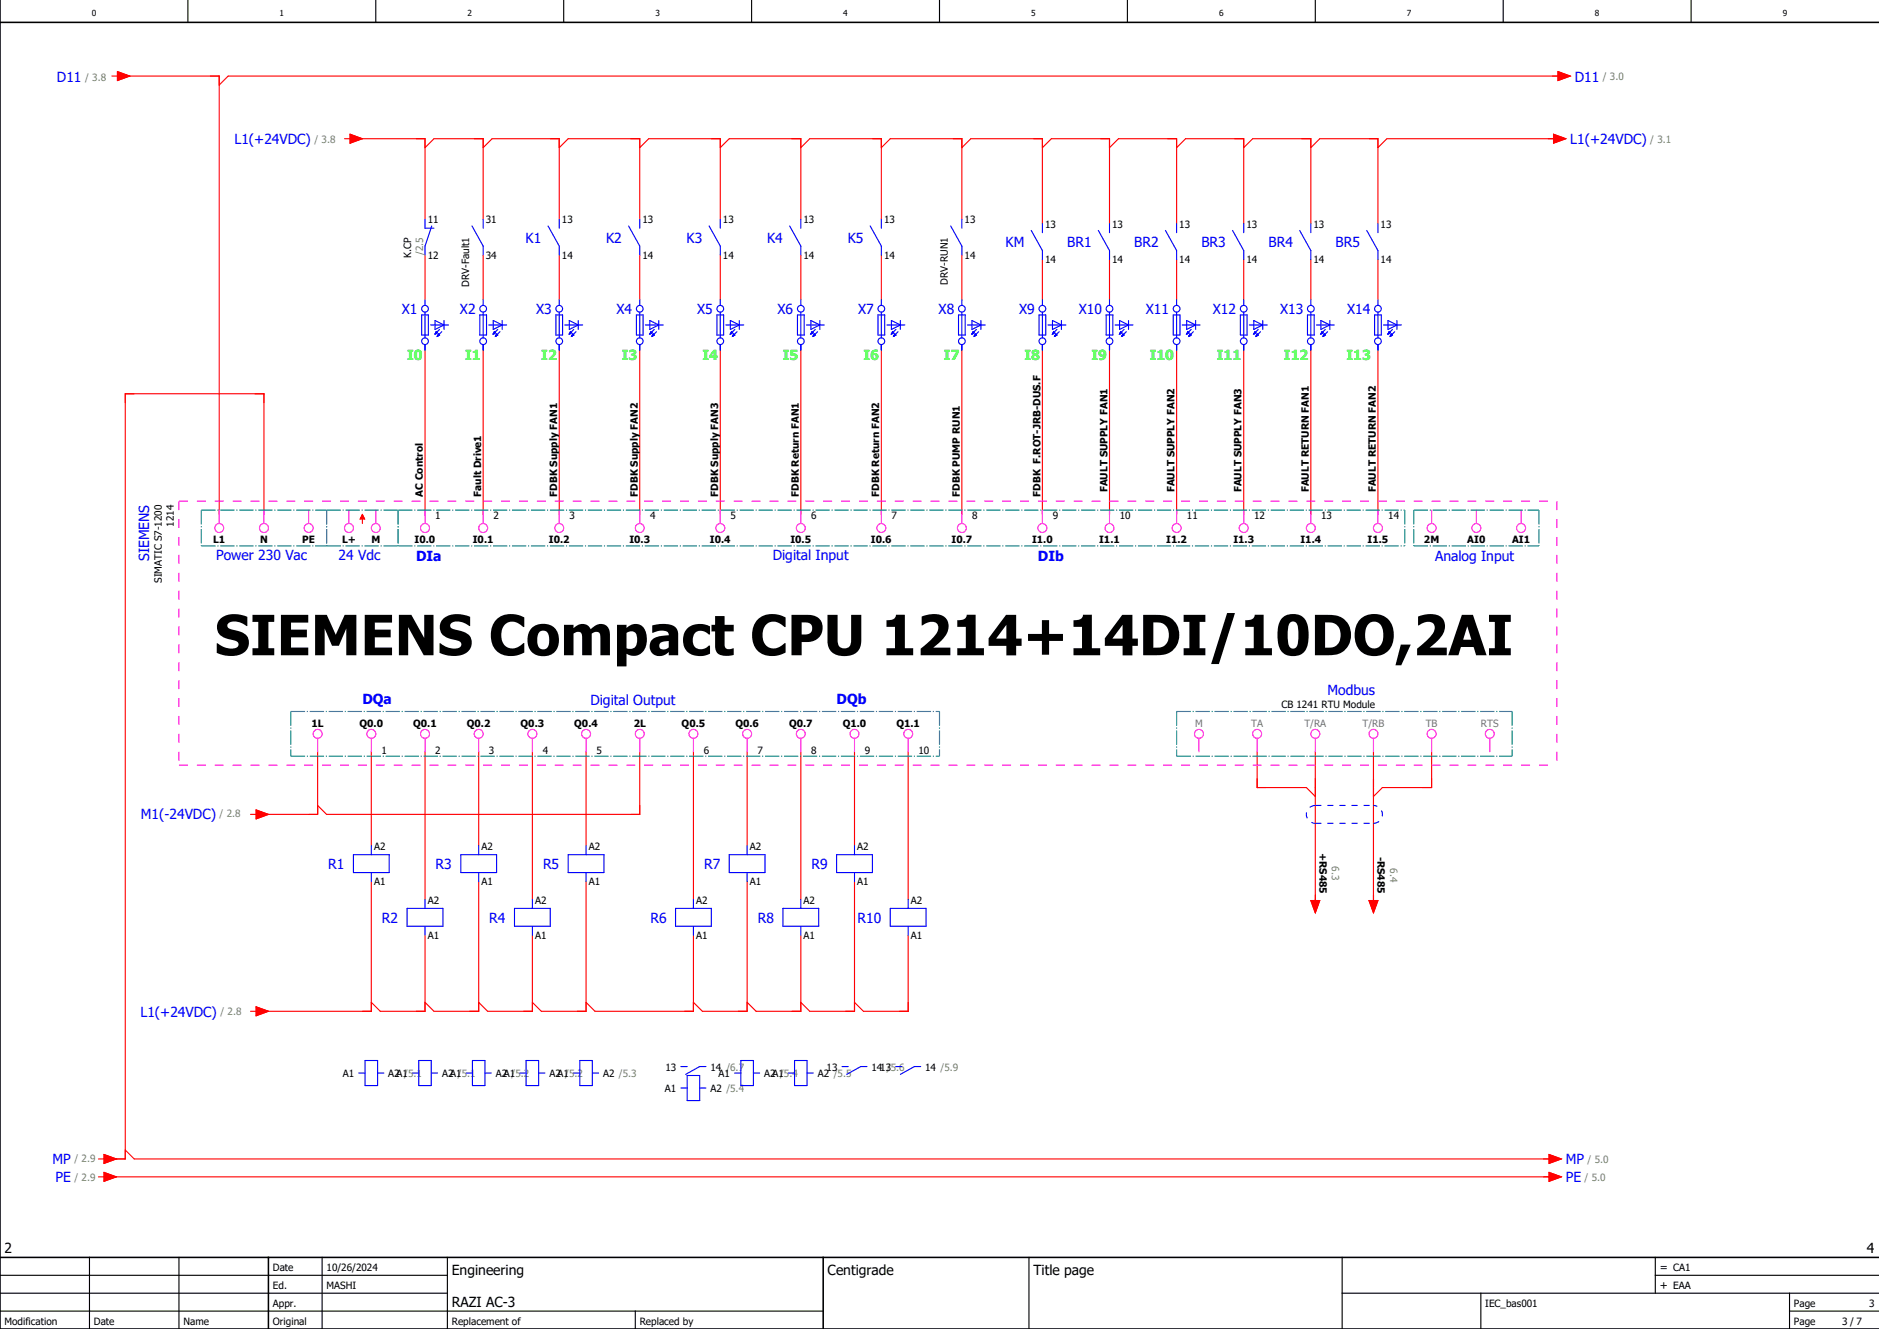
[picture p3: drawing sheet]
<svg xmlns="http://www.w3.org/2000/svg" width="420mm" height="297mm" viewBox="0 0 420 297" stroke-linecap="round" stroke-linejoin="round" font-family="sans-serif">
<g fill="none" stroke="#000" stroke-width=".25">
<path d="M42 0v5M84 0v5M126 0v5M168 0v5M210 0v5M252 0v5M294 0v5M336 0v5M378 0v5M0 293h184M0 289h100M0 285h100"/>
<path d="M20 281v16M40 281v16M72 281v16M100 281v16M142 293v4M230 281v16M300 289h120M300 281v16M331 289v8M370 285h50M370 281v8M400 293h20"/>
<path d="M400 289v8"/>
</g>
<path d="M0 5h420M0 0v297h420M0 281h420M60 281v16M184 281v16" fill="none" stroke="#000" stroke-width=".35"/>
<g fill="none" stroke="#f00" stroke-width=".25">
<path d="M25 17h1.3M26.3 16l2.7 1-2.7 1zM27 17h22v98M348.2 16l2.8 1-2.8 1zM349 17h-298l-2 2M77 31h1.2M78.2 30l2.8 1-2.8 1zM79 31h16v18M95 33l2-2h11v18M108 33l2-2h15v18M125 33l2-2h16v18M143 33l2-2h16v18"/>
<path d="M161 33l2-2h16v18M179 33l2-2h16v18M197 33l2-2h16v18M215 33l2-2h16v19M233 33l2-2h13v19M248 33l2-2h13v19M263 33l2-2h13v19M278 33l2-2h13v19M293 33l2-2h13v19M347.3 30l2.7 1-2.7 1zM348 31h-38l-2 2M95 57v10"/>
<path d="M108 57v10M125 57v10M143 57v10M161 57v10M179 57v10M197 57v10M215 57v10M233 58v9M248 58v9M263 58v9M278 58v9M293 58v9"/>
<path d="M308 58v9M95 77v38M108 77v38M125 77v38M143 77v38M161 77v38M179 77v38M197 77v38M215 77v38M233 77v38M248 77v38M263 77v38"/>
<path d="M278 77v38M293 77v38M308 77v38M59 115v-27h-31v171h-4M80.5 116l.5-1 .5 1M81 116v1M71 168v14h-13M83 168v21M95 168v33M107 168v21M119 168v33M131 168v21"/>
<path d="M143 168v14h-70l-2-2M155 168v33M167 168v21M179 168v33M191 168v21M203 168v33M281 168v8h11l2 2M294 168v34M307 168v34M320 168v8h-11l-2 2M56 182h1.2M57.2 181l2.8 1-2.8 1z"/>
<path d="M83 197v29h-25M107 197v29h-10l-2-2M131 197v29h-10l-2-2M167 197v29h-10l-2-2M191 197v29h-10l-2-2M95 209v17h-10l-2-2M119 209v17h-10l-2-2M155 209v17h-22l-2-2M179 209v17h-10l-2-2M203 209v17h-10l-2-2M293 201.3h2l-1 2.7zM306 201.3h2l-1 2.7z"/>
<path d="M56 226h1.2M57.2 225l2.8 1-2.8 1zM22 259h1.2M23.2 258l2.8 1-2.8 1zM28 257l2 2h317M346.2 258l2.8 1-2.8 1zM22 263h1.2M23.2 262l2.8 1-2.8 1zM24 263h323M346.2 262l2.8 1-2.8 1z"/>
</g>
<g fill="#f00" stroke="#f00" stroke-width=".22">
<path d="M81 115l.5 1h-1z"/>
<path d="M293 201.3h2l-1 2.7z"/>
<path d="M306 201.3h2l-1 2.7z"/>
<path d="M57.2 181l2.8 1-2.8 1z"/>
<path d="M57.2 225l2.8 1-2.8 1z"/>
<path d="M26.3 16l2.7 1-2.7 1z"/>
<path d="M348.2 16l2.8 1-2.8 1z"/>
<path d="M23.2 258l2.8 1-2.8 1z"/>
<path d="M23.2 262l2.8 1-2.8 1z"/>
<path d="M346.2 258l2.8 1-2.8 1z"/>
<path d="M346.2 262l2.8 1-2.8 1z"/>
<path d="M78.2 30l2.8 1-2.8 1z"/>
<path d="M347.3 30l2.7 1-2.7 1z"/>
</g>
<path d="M40 112h308M40 112v59M348 112v59M40 171h308" fill="none" stroke="#f0f" stroke-width=".25" stroke-dasharray="2 2" stroke-linecap="butt"/>
<g fill="none" stroke="#f0f" stroke-width=".25">
<path d="M49 114v3M59 114v3M69 114v3M78 114v3M84 114v3M95 114v3M108 114v3M125 114v3M143 114v3M161 114v3M179 114v3M197 114v3"/>
<path d="M215 114v3M233 114v3M248 114v3M263 114v3M278 114v3M293 114v3M308 114v3M320 114v3M330 114v3M340 114v3M71 165v3M83 165v3"/>
<path d="M95 165v3M107 165v3M119 165v3M131 165v3M143 165v3M155 165v3M167 165v3M179 165v3M191 165v3M203 165v3M268 165v3M281 165v3"/>
<path d="M294 165v3M307 165v3M320 165v3M333 165v3"/>
<circle cx="49" cy="118" r="1"/>
<circle cx="59" cy="118" r="1"/>
<circle cx="69" cy="118" r="1"/>
<circle cx="78" cy="118" r="1"/>
<circle cx="84" cy="118" r="1"/>
<circle cx="95" cy="118" r="1"/>
<circle cx="108" cy="118" r="1"/>
<circle cx="125" cy="118" r="1"/>
<circle cx="143" cy="118" r="1"/>
<circle cx="161" cy="118" r="1"/>
<circle cx="179" cy="118" r="1"/>
<circle cx="197" cy="118" r="1"/>
<circle cx="215" cy="118" r="1"/>
<circle cx="233" cy="118" r="1"/>
<circle cx="248" cy="118" r="1"/>
<circle cx="263" cy="118" r="1"/>
<circle cx="278" cy="118" r="1"/>
<circle cx="293" cy="118" r="1"/>
<circle cx="308" cy="118" r="1"/>
<circle cx="320" cy="118" r="1"/>
<circle cx="330" cy="118" r="1"/>
<circle cx="340" cy="118" r="1"/>
<circle cx="71" cy="164" r="1"/>
<circle cx="83" cy="164" r="1"/>
<circle cx="95" cy="164" r="1"/>
<circle cx="107" cy="164" r="1"/>
<circle cx="119" cy="164" r="1"/>
<circle cx="131" cy="164" r="1"/>
<circle cx="143" cy="164" r="1"/>
<circle cx="155" cy="164" r="1"/>
<circle cx="167" cy="164" r="1"/>
<circle cx="179" cy="164" r="1"/>
<circle cx="191" cy="164" r="1"/>
<circle cx="203" cy="164" r="1"/>
<circle cx="268" cy="164" r="1"/>
<circle cx="281" cy="164" r="1"/>
<circle cx="294" cy="164" r="1"/>
<circle cx="307" cy="164" r="1"/>
<circle cx="320" cy="164" r="1"/>
<circle cx="333" cy="164" r="1"/>
</g>
<g fill="none" stroke="#007f7f" stroke-width=".25" stroke-dasharray="3.2 .4 .3 .4" stroke-linecap="butt">
<path d="M45 114h28M45 114v8M73 114v8M73 114h16M89 114v8M89 114h225M314 114v8M316 114h28M316 114v8M344 114v8M45 122h28M73 122h16"/>
<path d="M89 122h225M316 122h28M65 159h145M65 159v10M210 159v10M263 159h75M263 159v10M338 159v10M65 169h145M263 169h75"/>
</g>
<path d="M294 180h13M294 180a2 2 0 0 0-2 2 2 2 0 0 0 2 2M294 184h13M307 184a2 2 0 0 0 2-2 2 2 0 0 0-2-2" fill="none" stroke="#00f" stroke-width=".25" stroke-dasharray="1.4 1.4" stroke-linecap="butt"/>
<g fill="none" stroke="#00f" stroke-width=".25">
<path d="M95 49v2h2M96.5 50.5l-1.5 4.5v2M105.5 50.5l2.5 4.5v2M108 49v2M122.5 50.5l2.5 4.5v2M125 49v2M140.5 50.5l2.5 4.5v2M143 49v2M158.5 50.5l2.5 4.5v2M161 49v2M176.5 50.5l2.5 4.5v2M179 49v2"/>
<path d="M194.5 50.5l2.5 4.5v2M197 49v2M212.5 50.5l2.5 4.5v2M215 49v2M230.5 51.5l2.5 4.5v2M233 50v2M245.5 51.5l2.5 4.5v2M248 50v2M260.5 51.5l2.5 4.5v2M263 50v2M275.5 51.5l2.5 4.5v2M278 50v2"/>
<path d="M290.5 51.5l2.5 4.5v2M293 50v2M305.5 51.5l2.5 4.5v2M308 50v2M94.2 70.4h1.5v4.5h-1.5zM95 67v1.3M95 69.8v5.7M95 77v1.3M96.3 72.6h3.9M97.2 74.6h.1M97.2 71.6l2.1 1-2.1 1zM97.5 74.1l.3 .3-.6 .2z"/>
<path d="M97.8 75.1h.1M98 74.6l.3 .3-.5 .2zM98.3 73.6l-1.1 1M98.7 74.1l-.9 1M99.3 71.6v2M107.3 70.4h1.5v4.5h-1.5zM108 67v1.3M108 69.8v5.7M108 77v1.3M109.2 72.6h4.1M110.3 74.6h.1M110.3 71.6l2 1-2 1z"/>
<path d="M110.5 74.1l.3 .3-.5 .2zM110.8 75.1h.1M111 74.6l.2 .3-.4 .2zM111.2 73.6l-.9 1M111.8 74.1l-1 1M112.3 71.6v2M124.3 70.4h1.5v4.5h-1.5zM125 67v1.3M125 69.8v5.7M125 77v1.3M126.2 72.6h4.1M127.3 74.6h.1"/>
<path d="M127.3 71.6l2 1-2 1zM127.5 74.1l.3 .3-.5 .2zM127.8 75.1h.1M128 74.6l.2 .3-.4 .2zM128.2 73.6l-.9 1M128.8 74.1l-1 1M129.3 71.6v2M142.2 70.4h1.5v4.5h-1.5zM143 67v1.3M143 69.8v5.7M143 77v1.3M144.3 72.6h3.9"/>
<path d="M145.2 74.6h.1M145.2 71.6l2.1 1-2.1 1zM145.5 74.1l.3 .3-.6 .2zM145.8 75.1h.1M146 74.6l.3 .3-.5 .2zM146.3 73.6l-1.1 1M146.7 74.1l-.9 1M147.3 71.6v2M160.3 70.4h1.5v4.5h-1.5zM161 67v1.3M161 69.8v5.7M161 77v1.3"/>
<path d="M162.2 72.6h4.1M163.3 74.6h.1M163.3 71.6l1.9 1-1.9 1zM163.5 74.1l.2 .3-.4 .2zM163.7 75.1h.1M164 74.6l.3 .3-.6 .2zM164.3 73.6l-1 1M164.8 74.1l-1.1 1M165.2 71.6v2M178.3 70.4h1.5v4.5h-1.5zM179 67v1.3M179 69.8v5.7"/>
<path d="M179 77v1.3M180.3 72.6h4M181.3 74.6h.1M181.3 71.6l2 1-2 1zM181.5 74.1l.3 .3-.5 .2zM181.8 75.1h.1M182 74.6l.2 .3-.4 .2zM182.2 73.6l-.9 1M182.7 74.1l-.9 1M183.3 71.6v2M196.2 70.4h1.5v4.5h-1.5zM197 67v1.3"/>
<path d="M197 69.8v5.7M197 77v1.3M198.3 72.6h3.9M199.2 74.6h.1M199.2 71.6l2 1-2 1zM199.5 74.1l.2 .3-.5 .2zM199.7 75.1h.1M200 74.6l.3 .3-.6 .2zM200.3 73.6l-1.1 1M200.7 74.1l-1 1M201.2 71.6v2M214.3 70.4h1.5v4.5h-1.5z"/>
<path d="M215 67v1.3M215 69.8v5.7M215 77v1.3M216.2 72.6h4.1M217.3 74.6h.1M217.3 71.6l1.9 1-1.9 1zM217.5 74.1l.2 .3-.4 .2zM217.7 75.1h.1M218 74.6l.2 .3-.5 .2zM218.2 73.6l-.9 1M218.8 74.1l-1.1 1M219.2 71.6v2"/>
<path d="M232.2 70.4h1.5v4.5h-1.5zM233 67v1.3M233 69.8v5.7M233 77v1.3M234.3 72.6h3.9M235.2 74.6h.1M235.2 71.6l2.1 1-2.1 1zM235.5 74.1l.3 .3-.6 .2zM235.8 75.1h.1M236 74.6l.2 .3-.4 .2zM236.2 73.6l-1 1M236.7 74.1l-.9 1"/>
<path d="M237.3 71.6v2M247.2 70.4h1.5v4.5h-1.5zM248 67v1.3M248 69.8v5.7M248 77v1.3M249.2 72.6h4.1M250.2 74.6h.1M250.2 71.6l2 1-2 1zM250.5 74.1l.2 .3-.5 .2zM250.7 75.1h.1M251 74.6l.3 .3-.6 .2zM251.3 73.6l-1.1 1"/>
<path d="M251.7 74.1l-1 1M252.2 71.6v2M262.3 70.4h1.5v4.5h-1.5zM263 67v1.3M263 69.8v5.7M263 77v1.3M264.2 72.6h4.1M265.3 74.6h.1M265.3 71.6l1.9 1-1.9 1zM265.5 74.1l.2 .3-.4 .2zM265.7 75.1h.1M266 74.6l.2 .3-.5 .2z"/>
<path d="M266.2 73.6l-.9 1M266.8 74.1l-1.1 1M267.2 71.6v2M277.3 70.4h1.5v4.5h-1.5zM278 67v1.3M278 69.8v5.7M278 77v1.3M279.3 72.6h3.9M280.2 74.6h.1M280.2 71.6l2.1 1-2.1 1zM280.5 74.1l.3 .3-.6 .2zM280.8 75.1h.1"/>
<path d="M281 74.6l.2 .3-.4 .2zM281.2 73.6l-1 1M281.7 74.1l-.9 1M282.3 71.6v2M292.2 70.4h1.5v4.5h-1.5zM293 67v1.3M293 69.8v5.7M293 77v1.3M294.2 72.6h4M295.2 74.6h.1M295.2 71.6l2 1-2 1zM295.5 74.1l.2 .3-.5 .2z"/>
<path d="M295.7 75.1h.1M296 74.6l.3 .3-.6 .2zM296.3 73.6l-1.1 1M296.7 74.1l-1 1M297.2 71.6v2M307.3 70.4h1.5v4.5h-1.5zM308 67v1.3M308 69.8v5.7M308 77v1.3M309.2 72.6h4.1M310.3 74.6h.1M310.3 71.6l1.9 1-1.9 1z"/>
<path d="M310.5 74.1l.2 .3-.4 .2zM310.7 75.1h.1M311 74.6l.3 .3-.6 .2zM311.3 73.6l-1 1M311.8 74.1l-1.1 1M312.2 71.6v2M79 191h8v4h-8zM83 189v2M83 195v2M103 191h8v4h-8zM107 189v2M107 195v2"/>
<path d="M127 191h8v4h-8zM131 189v2M131 195v2M163 191h8v4h-8zM167 189v2M167 195v2M187 191h8v4h-8zM191 189v2M191 195v2M91 203h8v4h-8zM95 201v2M95 207v2"/>
<path d="M115 203h8v4h-8zM119 201v2M119 207v2M151 203h8v4h-8zM155 201v2M155 207v2M175 203h8v4h-8zM179 201v2M179 207v2M199 203h8v4h-8zM203 201v2M203 207v2"/>
<path d="M80.2 239.8h1.4M81.6 237h2.8v5.6h-2.8zM84.4 239.8h1.4M92.2 239.8h1.4M93.6 237h2.8v5.6h-2.8zM96.4 239.8h1.4M104.2 239.8h1.4M105.6 237h2.8v5.6h-2.8zM108.4 239.8h1.4M116.2 239.8h1.4M117.6 237h2.8v5.6h-2.8zM120.4 239.8h1.4"/>
<path d="M128.2 239.8h1.4M129.6 237h2.8v5.6h-2.8zM132.4 239.8h1.4M152.2 238.4h1.4M157.8 238.3h-1.4l-3.1 1.8M164.2 239.8h1.4M165.6 237h2.8v5.6h-2.8zM168.4 239.8h1.4M176.2 239.8h1.4M177.6 237h2.8v5.6h-2.8zM180.4 239.8h1.4M188.2 238.4h1.4"/>
<path d="M193.8 238.3h-1.4l-3.1 1.8M200.2 238.4h1.4M205.8 238.3h-1.4l-3.1 1.8M152.2 243.1h1.4M153.6 240.3h2.8v5.6h-2.8zM156.4 243.1h1.4"/>
<circle cx="95" cy="76.2" r=".75"/>
<circle cx="95" cy="69" r=".75"/>
<circle cx="108" cy="76.2" r=".75"/>
<circle cx="108" cy="69" r=".75"/>
<circle cx="125" cy="76.2" r=".75"/>
<circle cx="125" cy="69" r=".75"/>
<circle cx="143" cy="76.2" r=".75"/>
<circle cx="143" cy="69" r=".75"/>
<circle cx="161" cy="76.2" r=".75"/>
<circle cx="161" cy="69" r=".75"/>
<circle cx="179" cy="76.2" r=".75"/>
<circle cx="179" cy="69" r=".75"/>
<circle cx="197" cy="76.2" r=".75"/>
<circle cx="197" cy="69" r=".75"/>
<circle cx="215" cy="76.2" r=".75"/>
<circle cx="215" cy="69" r=".75"/>
<circle cx="233" cy="76.2" r=".75"/>
<circle cx="233" cy="69" r=".75"/>
<circle cx="248" cy="76.2" r=".75"/>
<circle cx="248" cy="69" r=".75"/>
<circle cx="263" cy="76.2" r=".75"/>
<circle cx="263" cy="69" r=".75"/>
<circle cx="278" cy="76.2" r=".75"/>
<circle cx="278" cy="69" r=".75"/>
<circle cx="293" cy="76.2" r=".75"/>
<circle cx="293" cy="69" r=".75"/>
<circle cx="308" cy="76.2" r=".75"/>
<circle cx="308" cy="69" r=".75"/>
</g>
<g fill="#00f" stroke="#00f" stroke-width=".22">
<path d="M97.5 74.1l.3 .3-.6 .2z"/>
<path d="M98 74.6l.3 .3-.5 .2z"/>
<path d="M110.5 74.1l.3 .3-.5 .2z"/>
<path d="M111 74.6l.2 .3-.4 .2z"/>
<path d="M127.5 74.1l.3 .3-.5 .2z"/>
<path d="M128 74.6l.2 .3-.4 .2z"/>
<path d="M145.5 74.1l.3 .3-.6 .2z"/>
<path d="M146 74.6l.3 .3-.5 .2z"/>
<path d="M163.5 74.1l.2 .3-.4 .2z"/>
<path d="M164 74.6l.3 .3-.6 .2z"/>
<path d="M181.5 74.1l.3 .3-.5 .2z"/>
<path d="M182 74.6l.2 .3-.4 .2z"/>
<path d="M199.5 74.1l.2 .3-.5 .2z"/>
<path d="M200 74.6l.3 .3-.6 .2z"/>
<path d="M217.5 74.1l.2 .3-.4 .2z"/>
<path d="M218 74.6l.2 .3-.5 .2z"/>
<path d="M235.5 74.1l.3 .3-.6 .2z"/>
<path d="M236 74.6l.2 .3-.4 .2z"/>
<path d="M250.5 74.1l.2 .3-.5 .2z"/>
<path d="M251 74.6l.3 .3-.6 .2z"/>
<path d="M265.5 74.1l.2 .3-.4 .2z"/>
<path d="M266 74.6l.2 .3-.5 .2z"/>
<path d="M280.5 74.1l.3 .3-.6 .2z"/>
<path d="M281 74.6l.2 .3-.4 .2z"/>
<path d="M295.5 74.1l.2 .3-.5 .2z"/>
<path d="M296 74.6l.3 .3-.6 .2z"/>
<path d="M310.5 74.1l.2 .3-.4 .2z"/>
<path d="M311 74.6l.3 .3-.6 .2z"/>
</g>
<text font-size="12.4" x="48" y="146.4">SIEMENS Compact CPU 1214+14DI/10DO,2AI</text>
<g font-size="3.1" fill="#00f">
<text x="12.7" y="18.3">D11</text>
<text x="352" y="18.2">D11</text>
<text x="52.4" y="32.2">L1(+24VDC)</text>
<text x="351" y="32.2">L1(+24VDC)</text>
<text x="117.5" y="54.2">K1</text>
<text x="135.5" y="54.2">K2</text>
<text x="153.5" y="54.2">K3</text>
<text x="171.5" y="54.2">K4</text>
<text x="189.5" y="54.2">K5</text>
<text x="224.8" y="55.2">KM</text>
<text x="238.5" y="55.2">BR1</text>
<text x="253.5" y="55.2">BR2</text>
<text x="268.5" y="55.2">BR3</text>
<text x="283.5" y="55.2">BR4</text>
<text x="298.5" y="55.2">BR5</text>
<text x="89.8" y="70.2">X1</text>
<text x="102.8" y="70.2">X2</text>
<text x="119.8" y="70.2">X3</text>
<text x="137.8" y="70.2">X4</text>
<text x="155.8" y="70.2">X5</text>
<text x="173.8" y="70.2">X6</text>
<text x="191.8" y="70.2">X7</text>
<text x="209.8" y="70.2">X8</text>
<text x="227.8" y="70.2">X9</text>
<text x="241.1" y="70.2">X10</text>
<text x="256.1" y="70.2">X11</text>
<text x="271.1" y="70.2">X12</text>
<text x="286.1" y="70.2">X13</text>
<text x="301.1" y="70.2">X14</text>
<text x="33.3" y="125.4" transform="rotate(-90 33.3 125.4)">SIEMENS</text>
<text x="48.3" y="125.1">Power 230 Vac</text>
<text x="75.7" y="125.2">24 Vdc</text>
<text x="93" y="125.4">DIa</text>
<text x="172.7" y="125.1">Digital Input</text>
<text x="232" y="125.4">DIb</text>
<text x="320.8" y="125.3">Analog Input</text>
<text x="296.7" y="155.3">Modbus</text>
<text x="81" y="157.4">DQa</text>
<text x="132" y="157.6">Digital Output</text>
<text x="187" y="157.4">DQb</text>
<text x="31.5" y="183">M1(-24VDC)</text>
<text x="73.4" y="194.2">R1</text>
<text x="97.4" y="194.2">R3</text>
<text x="121.4" y="194.2">R5</text>
<text x="157.4" y="194.2">R7</text>
<text x="181.4" y="194.2">R9</text>
<text x="85.4" y="206.2">R2</text>
<text x="109.4" y="206.2">R4</text>
<text x="145.4" y="206.2">R6</text>
<text x="169.4" y="206.2">R8</text>
<text x="191.7" y="206.2">R10</text>
<text x="31.4" y="227.2">L1(+24VDC)</text>
<text x="11.8" y="260.1">MP</text>
<text x="350" y="260.2">MP</text>
<text x="12.4" y="264.2">PE</text>
<text x="350" y="264.2">PE</text>
</g>
<g font-size="3.1" fill="#0f0">
<text x="91" y="80.4">I0</text>
<text x="104" y="80.4">I1</text>
<text x="121" y="80.4">I2</text>
<text x="139" y="80.4">I3</text>
<text x="157" y="80.4">I4</text>
<text x="175" y="80.4">I5</text>
<text x="193" y="80.4">I6</text>
<text x="211" y="80.4">I7</text>
<text x="229" y="80.4">I8</text>
<text x="244" y="80.4">I9</text>
<text x="257" y="80.4">I10</text>
<text x="272" y="80.4">I11</text>
<text x="287" y="80.4">I12</text>
<text x="301" y="80.4">I13</text>
</g>
<g font-size="3.1">
<text x="1" y="280">2</text>
<text x="417.3" y="280">4</text>
<text x="101" y="285">Engineering</text>
<text x="185" y="285">Centigrade</text>
<text x="231" y="285">Title page</text>
<text x="101" y="292">RAZI AC-3</text>
</g>
<g font-size="2.5">
<text x="371" y="284">= CA1</text>
<text x="371" y="288">+ EAA</text>
</g>
<g font-size="2.2" fill="#7ca552">
<text x="19" y="18">/ 3.8</text>
<text x="358.3" y="17.9">/ 3.0</text>
<text x="70.3" y="31.9">/ 3.8</text>
<text x="368.9" y="31.9">/ 3.1</text>
<text x="94.6" y="57" transform="rotate(-90 94.6 57)">/2.5</text>
<text x="49.1" y="182.7">/ 2.8</text>
<text x="297.7" y="193.6" transform="rotate(90 297.7 193.6)">6.3</text>
<text x="310.7" y="194" transform="rotate(90 310.7 194)">6.4</text>
<text x="49.3" y="226.9">/ 2.8</text>
<text x="16.6" y="259.8">/ 2.9</text>
<text x="16.6" y="263.8">/ 2.9</text>
<text x="354.2" y="263.9">/ 5.0</text>
<text x="354.9" y="259.9">/ 5.0</text>
</g>
<g font-size="2.2">
<text x="95.6" y="49.9">11</text>
<text x="108.6" y="49.9">31</text>
<text x="125.6" y="49.9">13</text>
<text x="143.6" y="49.9">13</text>
<text x="161.6" y="49.9">13</text>
<text x="179.6" y="49.9">13</text>
<text x="197.6" y="49.9">13</text>
<text x="215.6" y="49.9">13</text>
<text x="233.6" y="50.9">13</text>
<text x="248.6" y="50.9">13</text>
<text x="263.6" y="50.9">13</text>
<text x="278.6" y="50.9">13</text>
<text x="293.6" y="50.9">13</text>
<text x="308.6" y="50.9">13</text>
<text x="91.9" y="57.6" transform="rotate(-90 91.9 57.6)">K.CP</text>
<text x="95.6" y="57.8">12</text>
<text x="108.6" y="57.8">34</text>
<text x="125.6" y="57.8">14</text>
<text x="143.6" y="57.8">14</text>
<text x="161.6" y="57.8">14</text>
<text x="179.6" y="57.8">14</text>
<text x="197.6" y="57.8">14</text>
<text x="215.6" y="57.8">14</text>
<text x="233.6" y="58.8">14</text>
<text x="248.6" y="58.8">14</text>
<text x="263.6" y="58.8">14</text>
<text x="278.6" y="58.8">14</text>
<text x="293.6" y="58.8">14</text>
<text x="308.6" y="58.8">14</text>
<text x="104.9" y="64.1" transform="rotate(-90 104.9 64.1)">DRV-Fault1</text>
<text x="211.9" y="63.6" transform="rotate(-90 211.9 63.6)">DRV-RUN1</text>
<text x="94.5" y="111" transform="rotate(-90 94.5 111)">AC Control</text>
<text x="107.5" y="111" transform="rotate(-90 107.5 111)">Fault Drive1</text>
<text x="124.5" y="111" transform="rotate(-90 124.5 111)">FDBK Supply FAN1</text>
<text x="142.5" y="111" transform="rotate(-90 142.5 111)">FDBK Supply FAN2</text>
<text x="160.5" y="111" transform="rotate(-90 160.5 111)">FDBK Supply FAN3</text>
<text x="178.5" y="111" transform="rotate(-90 178.5 111)">FDBK Return FAN1</text>
<text x="196.5" y="111" transform="rotate(-90 196.5 111)">FDBK Return FAN2</text>
<text x="214.5" y="111" transform="rotate(-90 214.5 111)">FDBK PUMP RUN1</text>
<text x="232.5" y="111" transform="rotate(-90 232.5 111)">FDBK F.ROT-JRB-DUS.F</text>
<text x="247.5" y="110" transform="rotate(-90 247.5 110)">FAULT SUPPLY FAN1</text>
<text x="262.5" y="110" transform="rotate(-90 262.5 110)">FAULT SUPPLY FAN2</text>
<text x="277.5" y="110" transform="rotate(-90 277.5 110)">FAULT SUPPLY FAN3</text>
<text x="292.5" y="110" transform="rotate(-90 292.5 110)">FAULT RETURN FAN1</text>
<text x="307.5" y="110" transform="rotate(-90 307.5 110)">FAULT RETURN FAN2</text>
<text x="38.9" y="117.7" transform="rotate(-90 38.9 117.7)">1214</text>
<text x="97.3" y="116">1</text>
<text x="110.3" y="116">2</text>
<text x="127.3" y="116">3</text>
<text x="145.3" y="116">4</text>
<text x="163.3" y="116">5</text>
<text x="181.3" y="116">6</text>
<text x="199.3" y="116">7</text>
<text x="217.3" y="116">8</text>
<text x="235.3" y="116">9</text>
<text x="250.3" y="116">10</text>
<text x="265.3" y="116">11</text>
<text x="280.3" y="116">12</text>
<text x="295.3" y="116">13</text>
<text x="310.3" y="116">14</text>
<text x="47.6" y="121.2">L1</text>
<text x="58.1" y="121.2">N</text>
<text x="67.6" y="121.2">PE</text>
<text x="76.4" y="121.2">L+</text>
<text x="83" y="121.2">M</text>
<text x="92.7" y="121.2">I0.0</text>
<text x="105.7" y="121.2">I0.1</text>
<text x="122.7" y="121.2">I0.2</text>
<text x="140.7" y="121.2">I0.3</text>
<text x="158.7" y="121.2">I0.4</text>
<text x="176.7" y="121.2">I0.5</text>
<text x="194.7" y="121.2">I0.6</text>
<text x="212.7" y="121.2">I0.7</text>
<text x="230.7" y="121.2">I1.0</text>
<text x="245.7" y="121.2">I1.1</text>
<text x="260.7" y="121.2">I1.2</text>
<text x="275.7" y="121.2">I1.3</text>
<text x="290.7" y="121.2">I1.4</text>
<text x="305.7" y="121.2">I1.5</text>
<text x="318.3" y="121.2">2M</text>
<text x="328" y="121.2">AI0</text>
<text x="338" y="121.2">AI1</text>
<text x="36.2" y="130.3" transform="rotate(-90 36.2 130.3)">SIMATIC S7-1200</text>
<text x="286.4" y="158.2">CB 1241 RTU Module</text>
<text x="69.6" y="162.5">1L</text>
<text x="80.4" y="162.5">Q0.0</text>
<text x="92.4" y="162.5">Q0.1</text>
<text x="104.4" y="162.5">Q0.2</text>
<text x="116.4" y="162.5">Q0.3</text>
<text x="128.4" y="162.5">Q0.4</text>
<text x="141.6" y="162.5">2L</text>
<text x="152.4" y="162.5">Q0.5</text>
<text x="164.4" y="162.5">Q0.6</text>
<text x="176.4" y="162.5">Q0.7</text>
<text x="188.4" y="162.5">Q1.0</text>
<text x="200.4" y="162.5">Q1.1</text>
<text x="85.3" y="168.4">1</text>
<text x="97.3" y="168.4">2</text>
<text x="109.3" y="168.4">3</text>
<text x="121.3" y="168.4">4</text>
<text x="133.3" y="168.4">5</text>
<text x="157.3" y="168.4">6</text>
<text x="169.3" y="168.4">7</text>
<text x="181.3" y="168.4">8</text>
<text x="193.3" y="168.4">9</text>
<text x="205.3" y="168.4">10</text>
<text x="83.6" y="189.9">A2</text>
<text x="107.6" y="189.9">A2</text>
<text x="131.6" y="189.9">A2</text>
<text x="167.6" y="189.9">A2</text>
<text x="191.6" y="189.9">A2</text>
<text x="294.9" y="190.6" transform="rotate(90 294.9 190.6)">+RS485</text>
<text x="307.9" y="191.4" transform="rotate(90 307.9 191.4)">-RS485</text>
<text x="83.6" y="197.8">A1</text>
<text x="107.6" y="197.8">A1</text>
<text x="131.6" y="197.8">A1</text>
<text x="167.6" y="197.8">A1</text>
<text x="191.6" y="197.8">A1</text>
<text x="95.6" y="201.9">A2</text>
<text x="119.6" y="201.9">A2</text>
<text x="155.6" y="201.9">A2</text>
<text x="179.6" y="201.9">A2</text>
<text x="203.6" y="201.9">A2</text>
<text x="95.6" y="209.8">A1</text>
<text x="119.6" y="209.8">A1</text>
<text x="155.6" y="209.8">A1</text>
<text x="179.6" y="209.8">A1</text>
<text x="203.6" y="209.8">A1</text>
<text x="148.8" y="239.2">13</text>
<text x="158.8" y="239.2">14 /6.7</text>
<text x="184.8" y="239.2">13</text>
<text x="194.8" y="239.2">1413/5.6</text>
<text x="206.8" y="239.2">14 /5.9</text>
<text x="76.6" y="240.7">A1</text>
<text x="86.8" y="240.7">A2A1/5.1</text>
<text x="98.8" y="240.7">A2A1/5.1</text>
<text x="110.8" y="240.7">A2A1/5.2</text>
<text x="122.8" y="240.7">A2A1/5.2</text>
<text x="134.8" y="240.7">A2 /5.3</text>
<text x="148.6" y="244">A1</text>
<text x="158.8" y="244">A2 /5.4</text>
<text x="160.6" y="240.7">A1</text>
<text x="170.8" y="240.7">A2A1/5.4</text>
<text x="182.8" y="240.7">A2 /5.5</text>
<text x="61" y="284">Date</text>
<text x="73" y="284">10/26/2024</text>
<text x="61" y="288">Ed.</text>
<text x="61" y="292">Appr.</text>
<text x="73" y="288">MASHI</text>
<text x="332" y="292">IEC_bas001</text>
<text x="401" y="292">Page</text>
<text x="417.8" y="292">3</text>
<text x="1" y="296">Modification</text>
<text x="21" y="296">Date</text>
<text x="41" y="296">Name</text>
<text x="61" y="296">Original</text>
<text x="101" y="296">Replacement of</text>
<text x="143" y="296">Replaced by</text>
<text x="401" y="296">Page</text>
<text x="411.8" y="296">3 / 7</text>
</g>
<g font-size="2.2" fill="#767676">
<text x="267.1" y="162.5">M</text>
<text x="279.7" y="162.5">TA</text>
<text x="291.6" y="162.5">T/RA</text>
<text x="304.6" y="162.5">T/RB</text>
<text x="318.7" y="162.5">TB</text>
<text x="331" y="162.5">RTS</text>
</g>
<g font-size="1.9">
<text x="20.5" y="3.6">0</text>
<text x="62.5" y="3.6">1</text>
<text x="104.5" y="3.6">2</text>
<text x="146.5" y="3.6">3</text>
<text x="188.5" y="3.6">4</text>
<text x="230.5" y="3.6">5</text>
<text x="272.5" y="3.6">6</text>
<text x="314.5" y="3.6">7</text>
<text x="356.5" y="3.6">8</text>
<text x="398.5" y="3.6">9</text>
</g>
</svg>
